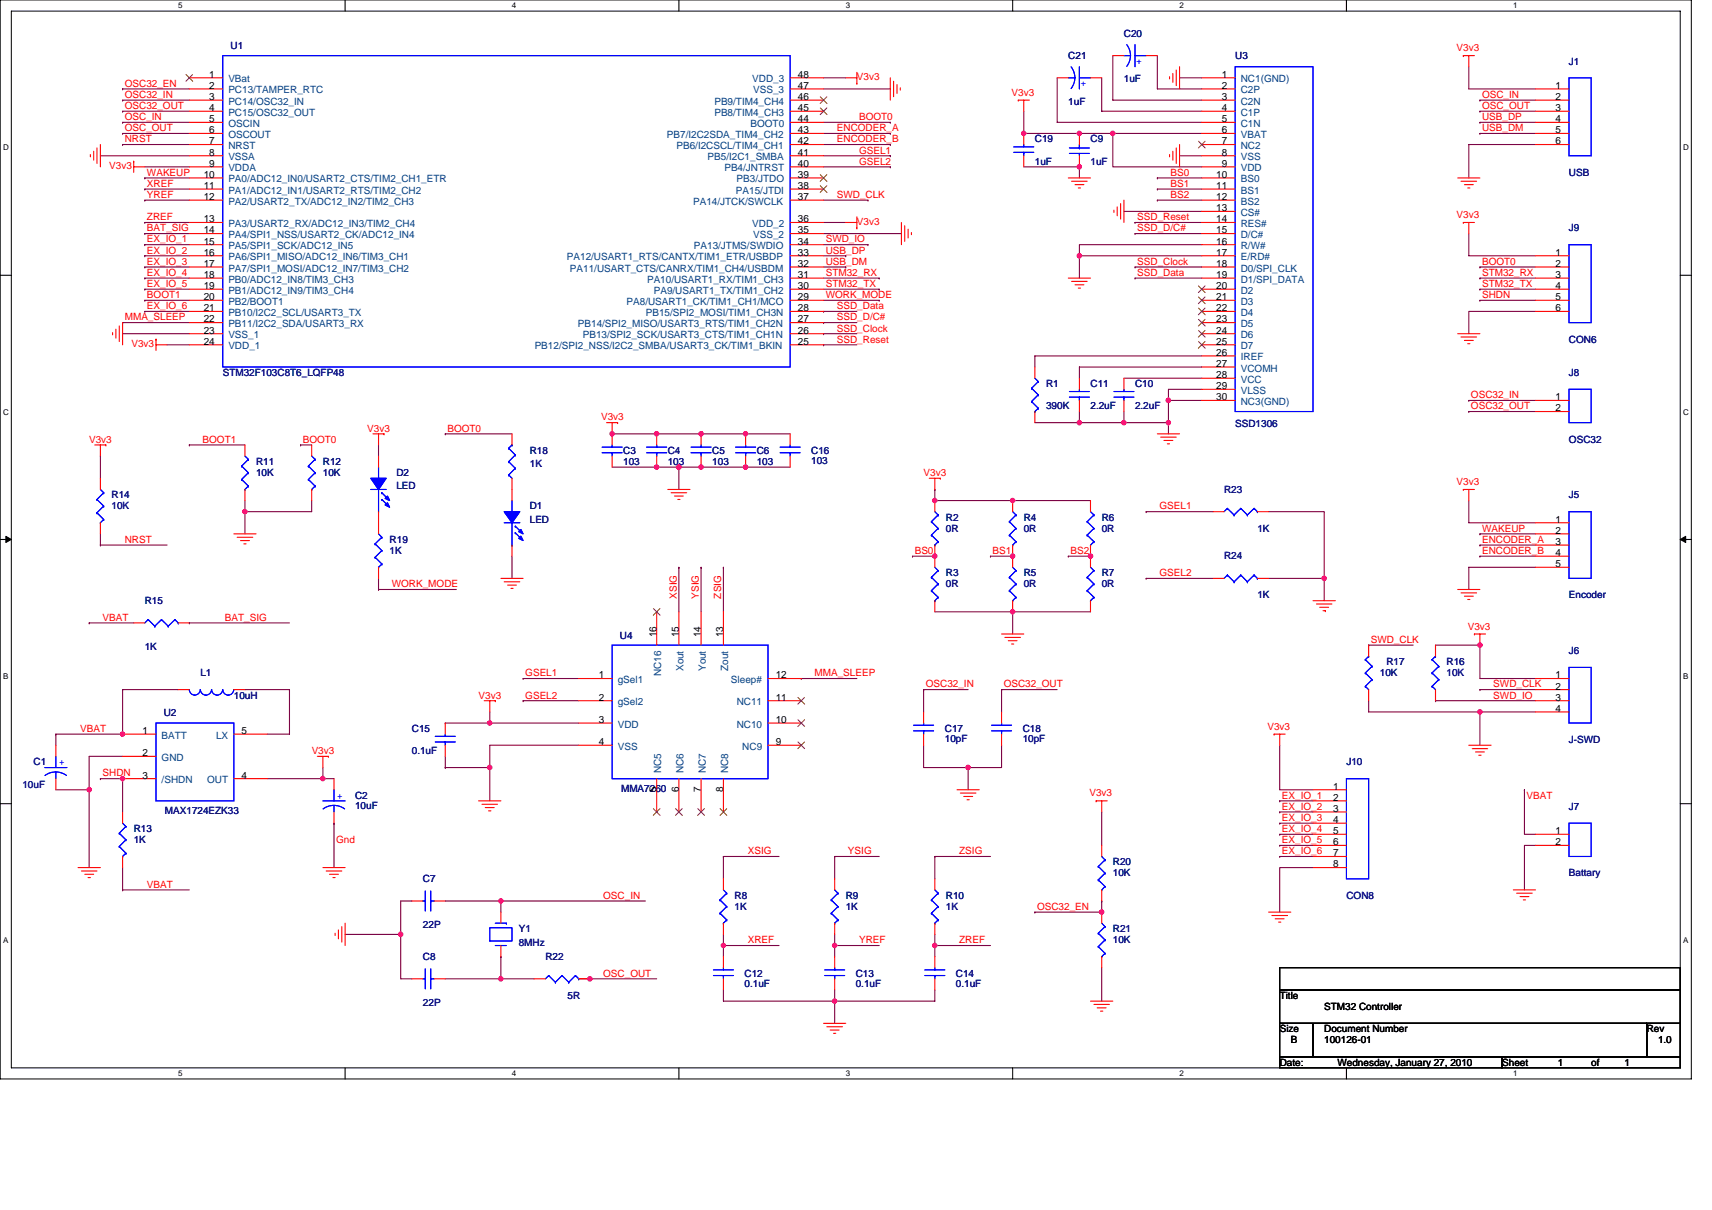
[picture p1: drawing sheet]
<svg xmlns="http://www.w3.org/2000/svg" width="297mm" height="210mm" viewBox="0 0 297 210" stroke-linecap="round" stroke-linejoin="round" font-family="sans-serif">
<path d="M0 0h293.5v187.2h-293.5zM2 1.9h289.5v183.4h-289.5z" fill="none" stroke="#000" stroke-width=".17"/>
<g fill="#fff">
<path d="M30.9 .2h.8v1.6h-.8z"/>
<path d="M30.9 185.5h.8v1.6h-.8z"/>
</g>
<path d="M59.9 0v1.9M59.9 185.3v1.9" fill="none" stroke="#000" stroke-width=".19"/>
<g fill="#fff">
<path d="M88.8 .2h.8v1.6h-.8z"/>
<path d="M88.8 185.5h.8v1.6h-.8z"/>
</g>
<path d="M117.8 0v1.9M117.8 185.3v1.9" fill="none" stroke="#000" stroke-width=".19"/>
<g fill="#fff">
<path d="M146.7 .2h.8v1.6h-.8z"/>
<path d="M146.7 185.5h.8v1.6h-.8z"/>
</g>
<path d="M175.7 0v1.9M175.7 185.3v1.9" fill="none" stroke="#000" stroke-width=".19"/>
<g fill="#fff">
<path d="M204.7 .2h.7v1.6h-.7z"/>
<path d="M204.7 185.5h.7v1.6h-.7z"/>
</g>
<path d="M233.6 0v1.9M233.6 185.3v1.9" fill="none" stroke="#000" stroke-width=".19"/>
<g fill="#fff">
<path d="M262.6 .2h.7v1.6h-.7z"/>
<path d="M262.6 185.5h.7v1.6h-.7z"/>
<path d="M.5 24.8h1v1.6h-1z"/>
<path d="M292 24.8h1v1.6h-1z"/>
<path d="M.5 70.7h1v1.5h-1z"/>
<path d="M292 70.7h1v1.5h-1z"/>
</g>
<path d="M0 47.8h2M291.5 47.8h2" fill="none" stroke="#000" stroke-width=".19"/>
<g fill="#fff">
<path d="M.5 116.5h.9v1.6h-.9z"/>
<path d="M292 116.5h.9v1.6h-.9z"/>
</g>
<path d="M0 93.6h2M291.5 93.6h2" fill="none" stroke="#000" stroke-width=".19"/>
<path d="M1 93.1l1 .5-1 .5zM291.5 93.6l1-.5v1z" fill="#000" stroke="#000" stroke-width=".17"/>
<g fill="#fff">
<path d="M.5 162.4h.9v1.5h-.9z"/>
<path d="M292 162.4h.9v1.5h-.9z"/>
</g>
<path d="M0 139.5h2M291.5 139.5h2M222 167.9h69.5v3.9h-69.5zM222 171.8h69.5v5.8h-69.5zM222 177.6h5.8v5.8h-5.8zM227.8 177.6h57.9v5.8h-57.9zM285.7 177.6h5.8v5.8h-5.8zM222 183.4h38.6v1.9h-38.6zM260.6 183.4h30.9v1.9h-30.9z" fill="none" stroke="#000" stroke-width=".19"/>
<g fill="none" stroke="#800040" stroke-width=".19">
<path d="M21.3 19.3h.1M21.3 17.4h.1M21.3 15.4h.1M21.3 19.3h11.5M21.3 17.4h11.5M21.3 15.4h11.5M142.9 13.5h3.8M142.9 15.4h11.6M177.6 19.3v3.9h9.7M183.4 13.5v7.7h25.1M191.2 13.5v5.8h17.3M193.1 9.7v7.7h15.4"/>
<path d="M200.8 9.7v5.7h7.7M204.7 13.5h3.8M254.8 11.6v3.8h11.6M256.8 17.4h.1M256.8 19.3h.1M256.8 19.3h9.6M256.8 17.4h9.6M17.4 27h15.4M21.3 21.2h.1M21.3 23.2h.1M21.3 25.1h.1M21.3 23.2h11.5"/>
<path d="M21.3 21.2h11.5M21.3 25.1h11.5M25.1 29h7.7M25.1 38.6h.1M25.1 30.9h.1M25.1 34.7h.1M25.1 32.8h.1M25.1 38.6h7.7M25.1 30.9h7.7M25.1 32.8h7.7M25.1 34.7h7.7M142.9 38.6h3.8"/>
<path d="M142.9 34.7h7.7M142.9 23.2h11.6M142.9 21.2h11.6M142.9 25.1h11.6M142.9 29h11.6M142.9 27h11.6M150.6 34.7h.1M154.5 21.2h.1M154.5 23.2h.1M154.5 25.1h.1M154.5 27h.1M154.5 29h.1"/>
<path d="M177.6 29h9.7M187.3 23.2h5.8M187.3 29v1.9M187.3 23.2h.1M187.3 29h.1M193.1 23.2h.1M193.1 23.2v5.8h15.4M193.1 23.2h15.4M195 36.7h13.5M196.9 38.6h.1M196.9 38.6h11.6M200.8 30.9h.1"/>
<path d="M200.8 32.8h.1M200.8 34.7h.1M200.8 30.9h7.7M200.8 32.8h7.7M200.8 34.7h7.7M204.7 27h3.8M256.8 21.2h.1M256.8 23.2h.1M256.8 23.2h9.6M256.8 21.2h9.6M266.4 25.1h-11.6v5.8M21.3 57.9h11.5"/>
<path d="M21.3 56h.1M21.3 56h11.5M25.1 52.1h.1M25.1 40.5h.1M25.1 42.5h.1M25.1 44.4h.1M25.1 46.3h.1M25.1 48.3h.1M25.1 50.2h.1M25.1 54h.1M25.1 54h7.7M25.1 46.3h7.7"/>
<path d="M25.1 48.3h7.7M25.1 40.5h7.7M25.1 44.4h7.7M25.1 52.1h7.7M25.1 50.2h7.7M25.1 42.5h7.7M29 59.8h3.8M142.9 40.5h13.5M142.9 59.8h.1M142.9 57.9h.1M142.9 56h.1M142.9 54h.1"/>
<path d="M142.9 59.8h5.8M142.9 57.9h5.8M142.9 56h5.8M142.9 54h5.8M142.9 46.3h3.8M142.9 48.3h9.6M142.9 44.4h3.8M142.9 52.1h9.6M142.9 50.2h9.6M142.9 42.5h7.7M146.7 44.4h.1M146.7 46.3h.1"/>
<path d="M150.6 42.5h.1M152.5 48.3h.1M152.5 50.2h.1M152.5 52.1h.1M187.3 44.4h.1M187.3 44.4v3.9M187.3 44.4h21.2M196.9 46.3h.1M196.9 48.3h.1M196.9 40.5h.1M196.9 46.3h11.6M196.9 48.3h11.6"/>
<path d="M196.9 40.5h11.6M208.5 42.5h-21.2v1.9M254.8 40.5v3.9h11.6M256.8 46.3h.1M256.8 48.3h.1M256.8 50.2h.1M256.8 52.1h.1M256.8 46.3h9.6M256.8 48.3h9.6M256.8 52.1h9.6M256.8 50.2h9.6M266.4 54h-11.6v3.9"/>
<path d="M17.4 79.1v3.9M32.8 77.2h.1M32.8 77.2h9.7M52.2 77.2h.1M52.2 77.2h1.9M65.7 77.2v1.9M77.3 75.3h.1M77.3 75.3h11.5M106.2 75.3h.1M106.2 75.3h23.2M113.9 75.3h.1M129.4 75.3h.1"/>
<path d="M129.4 75.3h7.7M179.6 73.3h7.7M187.3 71.4v1.9M187.3 73.3h.1M187.3 73.3h7.7M195 65.6h13.5M195 71.4v1.9M195 73.3h7.7M202.7 69.5h.1M202.7 73.3h.1M202.7 69.5h5.8M202.7 69.5v5.8"/>
<path d="M208.5 67.6h-5.8v1.9M208.5 63.7h-21.2v1.9M208.5 61.8h-28.9v1.9M254.8 69.5h.1M254.8 71.4h.1M254.8 69.5h11.6M254.8 71.4h11.6M17.4 92.6v2M17.4 94.6h.1M17.4 94.6h11.6M42.5 88.8h.1M42.5 86.9v1.9"/>
<path d="M42.5 88.8v3.8M54.1 86.9v1.9h-11.6M88.8 96.5v3.9M106.2 81.1h7.7M113.9 81.1h.1M113.9 81.1h23.2M117.8 81.1v3.8M117.8 98.4h.1M117.8 81.1h.1M117.8 98.4v7.8M121.6 81.1h.1M121.6 98.4h.1"/>
<path d="M121.6 98.4v7.8M125.5 98.4h.1M125.5 98.4v7.8M129.4 81.1h.1M158.3 96.5h.1M158.3 96.5h3.9M162.2 84.9h.1M162.2 84.9v2h13.5M171.8 96.5h.1M171.8 96.5h3.9M175.7 86.9h.1M175.7 86.9h13.5"/>
<path d="M185.4 96.5h.1M185.4 96.5h3.8M198.9 88.8h.1M198.9 88.8h11.6M220.1 88.8h9.7v11.6M254.8 86.9v3.8h11.6M256.8 92.6h.1M256.8 94.6h.1M256.8 96.5h.1M256.8 96.5h9.6M256.8 94.6h9.6M256.8 92.6h9.6"/>
<path d="M266.4 98.4h-11.6v3.9M15.5 108.1h.1M15.5 108.1h7.7M30.9 119.7h-9.6v7.7h-11.6M32.8 108.1h.1M32.8 108.1h17.4M42.5 119.7h7.7v7.7h-3.8M65.7 100.4v1.9M65.7 102.3h.1M65.7 102.3h13.5M90.8 117.8h.1M90.8 117.8h9.6"/>
<path d="M139 117.8h.1M139 117.8h9.7M160.2 119.7h.1M160.2 119.7h7.8M160.2 119.7v3.8M162.2 106.2h13.5M173.8 119.7v3.8M173.8 119.7h.1M173.8 119.7h9.6M175.7 106.2h.1M175.7 106.2v3.8M175.7 106.2h13.5"/>
<path d="M198.9 100.4h.1M198.9 100.4h11.6M220.1 100.4h9.7v3.8M229.8 100.4h.1M237.5 112h.1M237.5 112h7.7M249.1 112h7.7M256.8 112v5.8h9.6M256.8 119.7h.1M256.8 112h.1M256.8 119.7h9.6M9.7 127.4h.1"/>
<path d="M9.7 127.4v1.9M9.7 137.1h5.8M15.5 137.1h.1M15.5 137.1v13.5M17.4 135.1h3.9v5.8M17.4 135.1h.1M21.3 131.3h-5.8v5.8M46.4 135.1h9.6M56 135.1h.1M56 133.2v1.9M56 135.1h2M77.3 125.5h.1"/>
<path d="M77.3 131.3v1.9M77.3 133.2h.1M77.3 125.5h7.7M77.3 133.2h7.7M85 133.2v5.8M85 123.5v2M85 125.5h15.4M90.8 121.6h.1M90.8 121.6h9.6M100.4 129.3h-15.4v3.9M160.2 129.3v3.9h7.8M168 133.2h.1"/>
<path d="M168 133.2v3.9M173.8 129.3v3.9h-5.8M222 129.3v7.8h5.8M222 139h.1M222 139h5.8M237.5 121.6v1.9h19.3M249.1 121.6h.1M249.1 121.6h17.3M256.8 123.5h.1M256.8 123.5v5.8M256.8 123.5h9.6M264.5 137.1v7.7h1.9"/>
<path d="M264.5 137.1h.1M21.3 154.4h.1M21.3 150.6v3.8M21.3 154.4h11.5M58 142.9h.1M58 142.9v7.7M71.5 156.4h-2v5.8M77.3 156.4h9.6M86.9 156.4h.1M86.9 156.4v1.9M86.9 156.4h25.1M125.5 148.6v3.9"/>
<path d="M125.5 148.6h.1M125.5 148.6h9.7M144.8 148.6v3.9M144.8 148.6h.1M144.8 148.6h7.7M162.2 148.6v3.9M162.2 148.6h.1M162.2 148.6h9.6M179.6 158.3h.1M191.2 140.9v5.8M191.2 156.4h.1M191.2 156.4v1.9h-11.6"/>
<path d="M222 140.9h.1M222 142.9h.1M222 144.8h.1M222 146.7h.1M222 148.6h.1M222 148.6h5.8M222 140.9h5.8M222 142.9h5.8M222 144.8h5.8M222 146.7h5.8M227.8 150.6h-5.8v7.7M266.4 146.7h-1.9v7.7"/>
<path d="M59.9 162.2h9.6M69.5 162.2h.1M69.5 162.2v7.7h2M77.3 169.9h9.6M86.9 166h.1M86.9 169.9h5.8M86.9 166v3.9M100.4 169.9h1.9M102.3 169.9h.1M102.3 169.9h11.6M125.5 164.1h.1M125.5 171.8v1.9h19.3"/>
<path d="M125.5 162.2v1.9M125.5 164.1v1.9M125.5 164.1h9.7M144.8 164.1v1.9M144.8 171.8v1.9M144.8 173.7h.1M144.8 173.7v3.9M144.8 164.1h.1M144.8 162.2v1.9M144.8 164.1h7.7M162.2 164.1h.1M162.2 171.8v1.9h-17.4"/>
<path d="M162.2 162.2v1.9M162.2 164.1v1.9M162.2 164.1h9.6M191.2 167.9v5.8"/>
</g>
<g fill="#f0f" stroke="#f0f" stroke-width=".19">
<circle cx="21.3" cy="127.4" r=".38"/>
<circle cx="15.5" cy="137" r=".38"/>
<circle cx="56" cy="135.1" r=".38"/>
<circle cx="106.2" cy="75.3" r=".38"/>
<circle cx="121.6" cy="75.3" r=".38"/>
<circle cx="113.9" cy="75.3" r=".38"/>
<circle cx="129.3" cy="75.3" r=".38"/>
<circle cx="121.6" cy="81.1" r=".38"/>
<circle cx="117.8" cy="81.1" r=".38"/>
<circle cx="113.9" cy="81.1" r=".38"/>
<circle cx="193.1" cy="23.1" r=".38"/>
<circle cx="202.7" cy="69.5" r=".38"/>
<circle cx="202.7" cy="73.3" r=".38"/>
<circle cx="195" cy="73.3" r=".38"/>
<circle cx="187.3" cy="73.3" r=".38"/>
<circle cx="162.2" cy="96.5" r=".38"/>
<circle cx="175.7" cy="96.5" r=".37"/>
<circle cx="189.2" cy="96.5" r=".38"/>
<circle cx="175.7" cy="106.2" r=".37"/>
<circle cx="162.2" cy="86.9" r=".38"/>
<circle cx="175.7" cy="86.9" r=".37"/>
<circle cx="162.2" cy="164.1" r=".38"/>
<circle cx="125.5" cy="164.1" r=".38"/>
<circle cx="85" cy="125.5" r=".38"/>
<circle cx="85" cy="133.2" r=".38"/>
<circle cx="144.8" cy="173.7" r=".38"/>
<circle cx="144.8" cy="164.1" r=".38"/>
<circle cx="187.3" cy="44.4" r=".38"/>
<circle cx="42.5" cy="88.8" r=".38"/>
<circle cx="21.3" cy="135.1" r=".38"/>
<circle cx="129.4" cy="81.1" r=".38"/>
<circle cx="168" cy="133.2" r=".38"/>
<circle cx="256.8" cy="123.5" r=".38"/>
<circle cx="256.8" cy="111.9" r=".38"/>
<circle cx="177.6" cy="23.1" r=".38"/>
<circle cx="187.3" cy="23.1" r=".38"/>
<circle cx="187.3" cy="28.9" r=".38"/>
<circle cx="191.1" cy="158.3" r=".38"/>
<circle cx="69.5" cy="162.1" r=".38"/>
<circle cx="86.9" cy="169.9" r=".38"/>
<circle cx="86.9" cy="156.3" r=".38"/>
<circle cx="102.3" cy="169.9" r=".38"/>
<circle cx="229.7" cy="100.4" r=".38"/>
</g>
<g fill="none" stroke="#f00" stroke-width=".19">
<path d="M32.8 17.4h5.8M32.8 15.4h5.8M32.8 19.3h5.8M32.8 13.5h5.8M137.1 17.4h5.8M137.1 15.4h5.8M137.1 19.3h5.8M137.1 13.5h5.8M146.7 13.5h2M148.7 14.5h.1M148.7 12.6v1.9M154.5 13.5v3.9"/>
<path d="M155 14.1v2.7M155.6 14.7v1.5M156.2 15.2v.4M176.7 17.4h.1M176.7 17.4h1.9M177.6 17.4v1.9M183.4 13.5h2M189.2 13.5h2M193.1 9.7h1.9M198.9 9.7h1.9M202.9 13.3v.4M203.5 12.7v1.6"/>
<path d="M204.1 12.1v2.8M204.7 11.6v3.8M208.5 17.4h5.8M208.5 15.4h5.8M208.5 19.3h5.8M208.5 13.5h5.8M253.9 9.7h.1M253.9 9.7h1.9M254.8 9.7v1.9M266.4 17.4h5.8M266.4 15.4h5.8M266.4 19.3h5.8"/>
<path d="M15.7 26.8v.4M16.3 26.2v1.6M16.8 25.7v2.7M17.4 25.1v3.9M23.2 29h1.9M23.2 28h.1M23.2 28v1.9M32.8 38.6h5.8M32.8 21.2h5.8M32.8 23.2h5.8M32.8 25.1h5.8M32.8 27h5.8"/>
<path d="M32.8 29h5.8M32.8 30.9h5.8M32.8 32.8h5.8M32.8 34.7h5.8M137.1 38.6h5.8M137.1 21.2h5.8M137.1 23.2h5.8M137.1 25.1h5.8M137.1 27h5.8M137.1 29h5.8M137.1 30.9h5.8M137.1 32.8h5.8"/>
<path d="M137.1 34.7h5.8M146.7 38.6h2M148.7 39.6h.1M148.7 37.6v2M156.4 38.6v3.9M157 39.2v2.7M157.6 39.8v1.5M177.6 23.2v1.9M177.6 27v2M185.4 30.9h3.8M185.9 31.5h2.7M186.5 32h1.6"/>
<path d="M187.1 32.6h.4M187.3 23.2v1.9M187.3 27v2M193.3 36.5v.4M193.8 35.9v1.5M194.4 35.3v2.7M195 34.7v3.9M202.9 26.8v.4M203.5 26.2v1.6M204.1 25.7v2.7M204.7 25.1v3.9M208.5 38.6h5.8"/>
<path d="M208.5 21.2h5.8M208.5 23.2h5.8M208.5 25.1h5.8M208.5 27h5.8M208.5 29h5.8M208.5 30.9h5.8M208.5 32.8h5.8M208.5 34.7h5.8M208.5 36.7h5.8M252.9 30.9h3.9M253.5 31.5h2.7M253.9 38.6h.1"/>
<path d="M253.9 38.6h1.9M254.1 32h1.5M254.7 32.6h.3M254.8 38.6v1.9M266.4 21.2h5.8M266.4 23.2h5.8M266.4 25.1h5.8M19.5 57.7v.4M20.1 57.1v1.6M20.7 56.6v2.7M21.3 56v3.8M27.1 59.8h1.9"/>
<path d="M27.1 58.9h.1M27.1 58.9v1.9M32.8 44.4h5.8M32.8 46.3h5.8M32.8 48.3h5.8M32.8 50.2h5.8M32.8 52.1h5.8M32.8 54h5.8M32.8 40.5h5.8M32.8 42.5h5.8M32.8 56h5.8M32.8 57.9h5.8"/>
<path d="M32.8 59.8h5.8M137.1 44.4h5.8M137.1 46.3h5.8M137.1 48.3h5.8M137.1 50.2h5.8M137.1 52.1h5.8M137.1 54h5.8M137.1 40.5h5.8M137.1 42.5h5.8M137.1 56h5.8M137.1 57.9h5.8M137.1 59.8h5.8"/>
<path d="M158.1 40.3v.4M185.4 48.3h3.8M185.9 48.8h2.7M186.5 49.4h1.6M187.1 50h.4M208.5 44.4h5.8M208.5 46.3h5.8M208.5 48.3h5.8M208.5 50.2h5.8M208.5 52.1h5.8M208.5 54h5.8M208.5 40.5h5.8"/>
<path d="M208.5 42.5h5.8M208.5 56h5.8M208.5 57.9h5.8M208.5 59.8h5.8M252.9 57.9h3.9M253.5 58.5h2.7M254.1 59.1h1.5M254.7 59.6h.3M266.4 44.4h5.8M266.4 46.3h5.8M266.4 48.3h5.8M266.4 50.2h5.8"/>
<path d="M266.4 52.1h5.8M266.4 54h5.8M16.4 77.2h2M17.4 77.2v1.9M18.4 77.2h.1M42.5 77.2v1.9M54.1 77.2v1.9M64.7 75.3h1.9M65.7 75.3v1.9M65.7 79.1v2M66.6 75.3h.1M88.8 75.3v1.9"/>
<path d="M105.2 73.3h2M106.2 73.3v3.9M106.2 79.1v2M107.2 73.3h.1M113.9 75.3v1.9M113.9 79.1v2M121.6 75.3v1.9M121.6 79.1v2M129.4 75.3v1.9M129.4 79.1v2M137.1 75.3v1.9M137.1 79.1v2"/>
<path d="M179.6 63.7v1.9M179.6 71.4v1.9M187.3 65.6v2M187.3 69.5v1.9M195 65.6v2M195 69.5v1.9M200.8 75.3h3.9M201.4 75.9h2.7M201.9 76.4h1.6M202.5 77h.4M208.5 69.5h5.8M208.5 61.8h5.8"/>
<path d="M208.5 63.7h5.8M208.5 65.6h5.8M208.5 67.6h5.8M266.4 69.5h5.8M266.4 71.4h5.8M17.4 83v1.9M17.4 90.7v1.9M40.6 92.6h3.8M41.1 93.2h2.8M41.7 93.8h1.6M42.3 94.4h.4M42.5 84.9v2"/>
<path d="M54.1 84.9v2M65.7 88.8v3.8M65.7 98.4v2M88.8 83v3.9M88.8 94.6v1.9M115.9 84.9h3.8M116.4 85.5h2.7M117 86.1h1.6M117.6 86.7h.4M161.2 83h1.9M162.2 83v1.9M162.2 86.9v1.9"/>
<path d="M162.2 94.6v3.8M163.1 83h.1M175.7 86.9v1.9M175.7 94.6v3.8M189.2 86.9v1.9M189.2 94.6v3.8M210.5 88.8h1.9M218.2 88.8h1.9M253.9 84.9h.1M253.9 84.9h1.9M254.8 84.9v2M266.4 90.7h5.8"/>
<path d="M266.4 92.6h5.8M266.4 94.6h5.8M266.4 96.5h5.8M266.4 98.4h5.8M23.2 108.1h1.9M30.9 119.7h1.9M30.9 108.1h1.9M40.6 119.7h1.9M86.9 100.4h3.9M87.5 101h2.7M88.1 101.5h1.5M88.6 102.1h.4"/>
<path d="M100.4 117.8h5.8M113.9 106.2v5.8M117.8 106.2v5.8M121.6 106.2v5.8M125.5 106.2v5.8M133.2 117.8h5.8M162.2 104.2v2M173.8 110h3.8M174.3 110.6h2.8M174.9 111.2h1.6M175.5 111.8h.4M175.7 104.2v2"/>
<path d="M189.2 104.2v2M210.5 100.4h1.9M218.2 100.4h1.9M227.8 104.2h3.9M228.4 104.8h2.7M229 105.4h1.5M229.5 106h.5M230 106h.1M237.5 112v1.9M237.5 119.7v1.9M249.1 112v1.9M249.1 119.7v1.9"/>
<path d="M252.9 102.3h3.9M253.5 102.9h2.7M254.1 103.5h1.5M254.7 104h.3M255.8 110h.1M255.8 110h1.9M256.8 110v2M266.4 117.8h5.8M266.4 119.7h5.8M9.7 129.3v2M9.7 135.1v2M21.3 131.3h5.8"/>
<path d="M21.3 127.4h5.8M21.3 135.1h5.8M40.6 127.4h5.8M40.6 135.1h5.8M55.1 131.3h1.9M56 131.3v1.9M57 131.3h.1M58 135.1v2M77.3 125.5v1.9M77.3 129.3v2M83 139h3.9M83.6 139.6h2.7"/>
<path d="M84 121.6h1.9M85 121.6v1.9M85.9 121.6h.1M100.4 121.6h5.8M100.4 125.5h5.8M100.4 129.3h5.8M113.9 135.1v5.8M117.8 135.1v5.8M121.6 135.1v5.8M125.5 135.1v5.8M133.2 121.6h5.8M133.2 125.5h5.8"/>
<path d="M133.2 129.3h5.8M160.2 123.5v2M160.2 127.4v1.9M166 137.1h3.9M166.6 137.6h2.7M167.2 138.2h1.6M167.8 138.8h.4M173.8 123.5v2M173.8 127.4v1.9M190.2 139h.1M190.2 139h1.9M191.2 139v1.9"/>
<path d="M221.1 127.4h.1M221.1 127.4h1.9M222 127.4v1.9M227.8 139h5.8M227.8 137.1h5.8M254.8 129.3h3.9M255.4 129.9h2.7M256 130.5h1.6M256.6 131.1h.4M266.4 121.6h5.8M266.4 123.5h5.8M13.5 150.6h3.9"/>
<path d="M14.1 151.2h2.7M14.7 151.7h1.6M15.3 152.3h.4M21.3 140.9v2M21.3 148.6v2M56 150.6h3.9M56.6 151.2h2.7M57.2 151.7h1.5M57.8 152.3h.3M58 140.9v2M71.5 156.4h1.9M75.3 156.4h2"/>
<path d="M84.2 140.1h1.5M84.8 140.7h.4M86.9 158.3v1.9M125.5 152.5v1.9M144.8 152.5v1.9M162.2 152.5v1.9M191.2 146.7v1.9M191.2 154.4v2M191.2 158.3v1.9M220.1 158.3h3.9M220.7 158.9h2.7M221.3 159.4h1.5"/>
<path d="M227.8 140.9h5.8M227.8 142.9h5.8M227.8 144.8h5.8M227.8 146.7h5.8M227.8 148.6h5.8M227.8 150.6h5.8M262.6 154.4h3.8M263.1 155h2.8M263.7 155.6h1.6M264.3 156.2h.4M266.4 144.8h5.8M266.4 146.7h5.8"/>
<path d="M58.1 161.9v.4M58.7 161.4v1.5M59.3 160.8v2.7M59.9 160.2v3.9M71.5 169.9h1.9M75.3 169.9h2M86.9 164.1v1.9M92.7 169.9h1.9M100.4 169.9h1.9M125.5 160.2v2M125.5 166v1.9M125.5 169.9v1.9"/>
<path d="M142.9 177.6h3.8M143.5 178.2h2.7M144 178.8h1.6M144.6 179.3h.4M144.8 160.2v2M144.8 166v1.9M144.8 169.9v1.9M162.2 160.2v2M162.2 166v1.9M162.2 169.9v1.9M189.2 173.7h3.9M189.8 174.3h2.7"/>
<path d="M190.4 174.9h1.5M190.9 175.5h.4M191.2 166v1.9M221.8 160h.4"/>
</g>
<g fill="none" stroke="#00f" stroke-width=".19">
<path d="M38.6 9.7h98.5v54h-98.5zM185.4 13.5h1.1M185.8 11.6l.6 1.1 .1 .8M186.5 13.5l-.1 .8-.6 1.1M187.3 11.6v3.8M187.3 13.5h1.9M195 9.7h1.2M195.5 7.7a3 3 0 0 1 0 3.8M196.9 7.7v3.9M196.9 9.7h2M214.3 11.6h13.5v59.8h-13.5zM272.2 13.5h3.9v13.5h-3.9z"/>
<path d="M175.9 26.4h3.5M175.9 25.5h3.5M177.6 25.1v.4M177.6 26.4h.1M177.6 26.4v.6M185.5 25.7h3.5M185.5 26.6h3.5M187.3 26.6v.4M187.3 25.7h.1M187.3 25.1v.6M272.2 42.5h3.9v13.5h-3.9zM42.5 79.1l.6 .6"/>
<path d="M43.1 79.7h.1M43.1 79.7l-1.2 1.2M54.1 79.1l.6 .6M54.7 79.7h.1M54.7 79.7l-1.2 1.2M88.3 77.8h.1M88.3 77.8l1.1 1.2M88.8 77.2h.1M88.8 77.2l-.5 .6M89.4 79h.1M89.4 79l-1.1 1.1M104.5 78.6h3.4"/>
<path d="M104.5 77.6h3.4M106.2 77.2v.4M106.2 78.6h.1M106.2 78.6v.5M112.2 78.6h3.5M112.2 77.6h3.5M113.9 77.2v.4M113.9 78.6h.1M113.9 78.6v.5M119.9 78.6h3.5M119.9 77.6h3.5M121.6 77.2v.4"/>
<path d="M121.6 78.6h.1M121.6 78.6v.5M127.6 78.6h3.5M127.6 77.6h3.5M129.4 77.2v.4M129.4 78.6h.1M129.4 78.6v.5M135.4 78.6h3.4M135.4 77.6h3.4M137.1 77.2v.4M137.1 78.6h.1M137.1 78.6v.5"/>
<path d="M179 67.4h.1M179 69.7h.1M179 67.4l1.1 1.1M179 69.7l1.1 1.1M179.6 71.4h.1M179.6 65.6l.5 .6M180.1 66.2h.1M180.1 68.5h.1M180.1 70.8h.1M180.1 66.2l-1.1 1.2M180.1 68.5l-1.1 1.2M180.1 70.8l-.5 .6"/>
<path d="M185.5 68.9h3.5M185.5 67.9h3.5M187.3 67.6v.3M187.3 68.9h.1M187.3 68.9v.6M193.3 68.9h3.4M193.3 67.9h3.4M195 67.6v.3M195 68.9h.1M195 68.9v.6M272.2 67.6h3.9v5.7h-3.9zM16.8 86.7h.1"/>
<path d="M16.8 89h.1M16.8 86.7l1.2 1.1M16.8 89l1.2 1.1M17.4 90.7h.1M17.4 84.9l.6 .6M18 85.5h.1M18 87.8h.1M18 90.1h.1M18 85.5l-1.2 1.2M18 87.8l-1.2 1.2M18 90.1l-.6 .6M41.9 80.9h.1"/>
<path d="M41.9 83.2h.1M41.9 80.9l1.2 1.1M41.9 83.2l1.2 1.1M42.5 84.9h.1M43.1 82h.1M43.1 84.3h.1M43.1 82l-1.2 1.2M43.1 84.3l-.6 .6M53.5 80.9h.1M53.5 83.2h.1M53.5 80.9l1.2 1.1M53.5 83.2l1.2 1.1"/>
<path d="M54.1 84.9h.1M54.7 82h.1M54.7 84.3h.1M54.7 82l-1.2 1.2M54.7 84.3l-.6 .6M64.3 84.9h2.7M65.1 94.4h.1M65.1 96.7h.1M65.1 94.4l1.1 1.1M65.1 96.7l1.1 1.2M65.7 81.1v1.9M65.7 88.8h.1"/>
<path d="M65.7 98.4h.1M65.7 84.9v3.9M65.7 92.6l.5 .6M66.2 85.5h.1M66.2 86.7h.1M66.2 93.2h.1M66.2 95.5h.1M66.2 97.9h.1M66.2 85.5l1.2 1.2M66.2 86.7l1.2 1.1M66.2 93.2l-1.1 1.2M66.2 95.5l-1.1 1.2"/>
<path d="M66.2 97.9l-.5 .5M87.5 90.7h2.7M88.3 82.4h.1M88.3 80.1h.1M88.3 82.4l.5 .6M88.3 80.1l1.1 1.2M88.8 86.9v1.9M88.8 94.6h.1M88.8 90.7v3.9M89.4 91.3h.1M89.4 92.5h.1M89.4 81.3h.1"/>
<path d="M89.4 91.3l1.2 1.2M89.4 92.5l1.2 1.1M89.4 81.3l-1.1 1.1M161.6 90.5h.1M161.6 92.9h.1M161.6 90.5l1.2 1.2M161.6 92.9l1.2 1.1M162.2 94.6h.1M162.2 98.4l.6 .6M162.2 88.8l.6 .6M162.8 99h.1M162.8 89.4h.1"/>
<path d="M162.8 91.7h.1M162.8 94h.1M162.8 99l-1.2 1.2M162.8 89.4l-1.2 1.1M162.8 91.7l-1.2 1.2M162.8 94l-.6 .6M175.1 90.5h.1M175.1 92.9h.1M175.1 90.5l1.2 1.2M175.1 92.9l1.2 1.1M175.7 94.6h.1M175.7 98.4l.6 .6"/>
<path d="M175.7 88.8l.6 .6M176.3 99h.1M176.3 89.4h.1M176.3 91.7h.1M176.3 94h.1M176.3 99l-1.2 1.2M176.3 89.4l-1.2 1.1M176.3 91.7l-1.2 1.2M176.3 94l-.6 .6M188.6 90.5h.1M188.6 92.9h.1M188.6 90.5l1.2 1.2"/>
<path d="M188.6 92.9l1.2 1.1M189.2 94.6h.1M189.2 98.4l.6 .6M189.2 88.8l.6 .6M189.8 99h.1M189.8 89.4h.1M189.8 91.7h.1M189.8 94h.1M189.8 99l-1.2 1.2M189.8 89.4l-1.2 1.1M189.8 91.7l-1.2 1.2M189.8 94l-.6 .6"/>
<path d="M213 99.8h.1M213 88.2h.1M213 99.8l-.6 .6M213 99.8l1.1 1.2M213 88.2l-.6 .6M213 88.2l1.1 1.2M214.1 89.4h.1M215.3 99.8h.1M215.3 88.2h.1M215.3 99.8l-1.2 1.2M215.3 99.8l1.1 1.2M215.3 88.2l-1.2 1.2"/>
<path d="M215.3 88.2l1.1 1.2M216.4 89.4h.1M217.6 99.8h.1M217.6 88.2h.1M217.6 99.8l-1.2 1.2M217.6 99.8l.6 .6M217.6 88.2l-1.2 1.2M217.6 88.2l.6 .6M218.2 88.8h.1M272.2 88.8h3.9v11.6h-3.9zM25.7 107.5h.1M25.7 107.5l-.6 .6"/>
<path d="M25.7 107.5l1.2 1.2M26.9 108.7h.1M28 107.5h.1M28 107.5l-1.1 1.2M28 107.5l1.2 1.2M29.2 108.7h.1M30.3 107.5h.1M30.3 107.5l-1.1 1.2M30.3 107.5l.6 .6M30.9 108.1h.1M32.8 119.7a.95 .95 0 0 0 1 .9 .95 .95 0 0 0 1-.9M34.8 119.7a.96 .96 0 0 0 .9 .9 .96 .96 0 0 0 1-.9"/>
<path d="M36.7 119.7a.95 .95 0 0 0 1 .9 .95 .95 0 0 0 .9-.9M38.6 119.7a.95 .95 0 0 0 1 .9 .95 .95 0 0 0 1-.9M106.2 112h27v23.1h-27zM161.6 100.2h.1M161.6 102.5h.1M161.6 100.2l1.2 1.1M161.6 102.5l1.2 1.2M162.2 104.2h.1M162.8 101.3h.1M162.8 103.7h.1M162.8 101.3l-1.2 1.2M162.8 103.7l-.6 .5"/>
<path d="M175.1 100.2h.1M175.1 102.5h.1M175.1 100.2l1.2 1.1M175.1 102.5l1.2 1.2M175.7 104.2h.1M176.3 101.3h.1M176.3 103.7h.1M176.3 101.3l-1.2 1.2M176.3 103.7l-.6 .5M188.6 100.2h.1M188.6 102.5h.1M188.6 100.2l1.2 1.1"/>
<path d="M188.6 102.5l1.2 1.2M189.2 104.2h.1M189.8 101.3h.1M189.8 103.7h.1M189.8 101.3l-1.2 1.2M189.8 103.7l-.6 .5M214.1 101h.1M216.4 101h.1M218.2 100.4h.1M236.9 119.1h.1M236.9 116.8h.1M236.9 114.5h.1"/>
<path d="M236.9 119.1l.6 .6M236.9 116.8l1.2 1.1M236.9 114.5l1.2 1.1M237.5 113.9h.1M237.5 113.9l-.6 .6M238.1 117.9h.1M238.1 115.6h.1M238.1 117.9l-1.2 1.2M238.1 115.6l-1.2 1.2M248.5 119.1h.1M248.5 116.8h.1M248.5 114.5h.1"/>
<path d="M248.5 119.1l.6 .6M248.5 116.8l1.1 1.1M248.5 114.5l1.1 1.1M249.1 113.9h.1M249.1 113.9l-.6 .6M249.6 117.9h.1M249.6 115.6h.1M249.6 117.9l-1.1 1.2M249.6 115.6l-1.1 1.2M272.2 115.8h3.9v9.7h-3.9zM7.8 133.2h3.8M9.7 134l1.1 .2 .7 .4"/>
<path d="M9.7 134l-1.2 .2-.7 .4M9.7 134v1.1M9.7 131.3v1.9M27.1 125.5h13.5v13.5h-13.5zM56 139h3.9M57.9 139.8l1.2 .2 .7 .4M57.9 139.8l-1.1 .2-.7 .4M58 139.8v1.1M58 137.1v1.9M75.5 128.8h3.5M75.5 127.8h3.5M77.3 127.4v.4"/>
<path d="M77.3 128.8h.1M77.3 128.8v.5M158.5 126.8h3.5M158.5 125.9h3.5M160.2 125.5v.4M160.2 126.8h.1M160.2 126.8v.6M172 126.8h3.5M172 125.9h3.5M173.8 125.5v.4M173.8 126.8h.1M173.8 126.8v.6"/>
<path d="M233.6 135.1h3.9v17.4h-3.9zM20.7 144.6h.1M20.7 146.9h.1M20.7 144.6l1.1 1.1M20.7 146.9l1.1 1.2M21.3 148.6h.1M21.3 142.9l.5 .5M21.8 143.4h.1M21.8 145.7h.1M21.8 148.1h.1M21.8 143.4l-1.1 1.2M21.8 145.7l-1.1 1.2"/>
<path d="M21.8 148.1l-.5 .5M73.4 156.4h.4M73.8 154.6v3.5M74.7 154.6v3.5M74.7 156.4h.1M74.7 156.4h.6M124.9 156.2h.1M124.9 158.5h.1M124.9 156.2l1.2 1.1M124.9 158.5l1.2 1.1M125.5 154.4l.6 .6M126.1 155h.1"/>
<path d="M126.1 157.3h.1M126.1 159.6h.1M126.1 155l-1.2 1.2M126.1 157.3l-1.2 1.2M126.1 159.6l-.6 .6M144.2 156.2h.1M144.2 158.5h.1M144.2 156.2l1.2 1.1M144.2 158.5l1.2 1.1M144.8 154.4l.6 .6M145.4 155h.1M145.4 157.3h.1"/>
<path d="M145.4 159.6h.1M145.4 155l-1.2 1.2M145.4 157.3l-1.2 1.2M145.4 159.6l-.6 .6M161.6 156.2h.1M161.6 158.5h.1M161.6 156.2l1.2 1.1M161.6 158.5l1.2 1.1M162.2 154.4l.6 .6M162.8 155h.1M162.8 157.3h.1M162.8 159.6h.1"/>
<path d="M162.8 155l-1.2 1.2M162.8 157.3l-1.2 1.2M162.8 159.6l-.6 .6M190.6 150.4h.1M190.6 152.7h.1M190.6 150.4l1.1 1.1M190.6 152.7l1.1 1.1M191.2 154.4h.1M191.2 148.6l.5 .6M191.7 149.2h.1M191.7 151.5h.1M191.7 153.8h.1"/>
<path d="M191.7 149.2l-1.1 1.2M191.7 151.5l-1.1 1.2M191.7 153.8l-.5 .6M272.2 142.9h3.9v5.7h-3.9zM73.4 169.9h.4M73.8 168.1v3.5M74.7 168.1v3.5M74.7 169.9h.1M74.7 169.9h.6M85 161h3.8v2.3h-3.8zM85.9 164.1h2M85.9 160.2h2"/>
<path d="M87.9 160.2h.1M95.2 169.3h.1M95.2 169.3l-.6 .6M95.2 169.3l1.2 1.2M96.4 170.5h.1M97.5 169.3h.1M97.5 169.3l-1.1 1.2M97.5 169.3l1.2 1.2M98.7 170.5h.1M99.8 169.3h.1M99.8 169.3l-1.1 1.2M99.8 169.3l.6 .6"/>
<path d="M100.4 169.9h.1M123.8 169.3h3.5M123.8 168.3h3.5M125.5 160.2h.1M125.5 167.9v.4M125.5 169.3h.1M125.5 169.3v.6M143.1 169.3h3.5M143.1 168.3h3.5M144.8 160.2h.1M144.8 167.9v.4M144.8 169.3h.1"/>
<path d="M144.8 169.3v.6M160.5 169.3h3.4M160.5 168.3h3.4M162.2 167.9v.4M162.2 169.3h.1M162.2 160.2h.1M162.2 169.3v.6M190.6 161.9h.1M190.6 164.3h.1M190.6 161.9l1.1 1.2M190.6 164.3l1.1 1.1M191.2 166h.1"/>
<path d="M191.2 160.2l.5 .6M191.7 160.8h.1M191.7 163.1h.1M191.7 165.4h.1M191.7 160.8l-1.1 1.1M191.7 163.1l-1.1 1.2M191.7 165.4l-.5 .6"/>
</g>
<g fill="#00f" stroke="#00f" stroke-width=".19">
<path d="M87.5 88.8h2.7l-1.4 1.9z" fill-rule="evenodd"/>
<path d="M90 93.4l.4-.4 .4 .8z" fill-rule="evenodd"/>
<path d="M90.4 91.9l.4 .7-.8-.3z" fill-rule="evenodd"/>
<path d="M87.5 88.8h2.7l-1.4 1.9z" fill-rule="evenodd"/>
<path d="M90 93.4l.4-.4 .4 .8z" fill-rule="evenodd"/>
<path d="M90.4 91.9l.4 .7-.8-.3z" fill-rule="evenodd"/>
<path d="M64.3 83h2.7l-1.3 1.9z" fill-rule="evenodd"/>
<path d="M66.8 87.6l.4-.4 .4 .8z" fill-rule="evenodd"/>
<path d="M66.8 86.5l.4-.4 .4 .8z" fill-rule="evenodd"/>
<path d="M64.3 83h2.7l-1.3 1.9z" fill-rule="evenodd"/>
<path d="M66.8 87.6l.4-.4 .4 .8z" fill-rule="evenodd"/>
<path d="M66.8 86.5l.4-.4 .4 .8z" fill-rule="evenodd"/>
</g>
<g fill="none" stroke="#804000" stroke-width=".17">
<path d="M32.3 12.9l1.1 1.2M33.4 12.9l-1.1 1.2M142.3 18.7l1.2 1.2M142.3 16.8l1.2 1.2M143.5 18.7l-1.2 1.2M143.5 16.8l-1.2 1.2M142.3 32.2l1.2 1.2M142.3 30.3l1.2 1.2M143.5 32.2l-1.2 1.2M143.5 30.3l-1.2 1.2M207.9 24.5l1.2 1.2M209.1 24.5l-1.2 1.2"/>
<path d="M207.9 49.6l1.2 1.2M207.9 51.5l1.2 1.2M207.9 53.5l1.2 1.1M207.9 55.4l1.2 1.2M207.9 57.3l1.2 1.2M207.9 59.3l1.2 1.1M209.1 53.5l-1.2 1.1M209.1 59.3l-1.2 1.1M209.1 55.4l-1.2 1.2M209.1 51.5l-1.2 1.2M209.1 49.6l-1.2 1.2M209.1 57.3l-1.2 1.2"/>
<path d="M113.4 105.6l1.1 1.2M114.5 105.6l-1.2 1.2M138.4 128.8l1.2 1.1M138.4 124.9l1.2 1.2M138.4 121l1.2 1.2M139.6 128.8l-1.2 1.1M139.6 124.9l-1.2 1.2M139.6 121l-1.2 1.2M113.4 140.3l1.1 1.2M114.5 140.3l-1.2 1.2M117.2 140.3l1.2 1.2M118.4 140.3l-1.2 1.2"/>
<path d="M121.1 140.3l1.1 1.2M122.2 140.3l-1.2 1.2M124.9 140.3l1.2 1.2M126.1 140.3l-1.2 1.2"/>
</g>
<g font-size="1.7" fill="#000080">
<text x="40" y="8.5">U1</text>
<text x="185.4" y="10.2">C21</text>
<text x="195" y="6.4">C20</text>
<text x="214.3" y="10.2">U3</text>
<text x="272.2" y="11.2">J1</text>
<text x="195" y="14.3">1uF</text>
<text x="185.4" y="18.1">1uF</text>
<text x="179.6" y="24.7">C19</text>
<text x="179.6" y="28.6">1uF</text>
<text x="189.2" y="24.7">C9</text>
<text x="189.2" y="28.6">1uF</text>
<text x="272.2" y="30.5">USB</text>
<text x="272.2" y="40.2">J9</text>
<text x="272.2" y="59.5">CON6</text>
<text x="38.6" y="65.2">STM32F103C8T6_LQFP48</text>
<text x="272.2" y="65.2">J8</text>
<text x="181.5" y="67.2">R1</text>
<text x="181.5" y="71">390K</text>
<text x="189.2" y="67.2">C11</text>
<text x="189.2" y="71">2.2uF</text>
<text x="196.9" y="67.2">C10</text>
<text x="196.9" y="71">2.2uF</text>
<text x="214.3" y="74.1">SSD1306</text>
<text x="272.2" y="76.8">OSC32</text>
<text x="44.4" y="80.7">R11</text>
<text x="44.4" y="82.6">10K</text>
<text x="56" y="80.7">R12</text>
<text x="56" y="82.6">10K</text>
<text x="68.8" y="82.6">D2</text>
<text x="91.9" y="78.8">R18</text>
<text x="91.9" y="81.1">1K</text>
<text x="108.1" y="78.8">C3</text>
<text x="108.1" y="80.7">103</text>
<text x="115.9" y="78.8">C4</text>
<text x="115.9" y="80.7">103</text>
<text x="123.6" y="78.8">C5</text>
<text x="123.6" y="80.7">103</text>
<text x="131.3" y="78.8">C6</text>
<text x="131.3" y="80.7">103</text>
<text x="140.8" y="78.8">C16</text>
<text x="140.8" y="80.5">103</text>
<text x="19.3" y="86.5">R14</text>
<text x="19.3" y="88.4">10K</text>
<text x="68.8" y="84.9">LED</text>
<text x="91.9" y="88.4">D1</text>
<text x="212.4" y="85.5">R23</text>
<text x="272.2" y="86.5">J5</text>
<text x="67.6" y="94.2">R19</text>
<text x="91.9" y="90.7">LED</text>
<text x="164.1" y="90.3">R2</text>
<text x="164.1" y="92.3">0R</text>
<text x="177.6" y="90.3">R4</text>
<text x="177.6" y="92.3">0R</text>
<text x="191.2" y="90.3">R6</text>
<text x="191.2" y="92.3">0R</text>
<text x="218.2" y="92.3">1K</text>
<text x="67.6" y="96.1">1K</text>
<text x="164.1" y="100">R3</text>
<text x="164.1" y="101.9">0R</text>
<text x="177.6" y="100">R5</text>
<text x="177.6" y="101.9">0R</text>
<text x="191.2" y="100">R7</text>
<text x="191.2" y="101.9">0R</text>
<text x="212.4" y="97.1">R24</text>
<text x="25.1" y="104.8">R15</text>
<text x="218.2" y="103.8">1K</text>
<text x="272.2" y="103.8">Encoder</text>
<text x="25.1" y="112.7">1K</text>
<text x="107.6" y="110.8">U4</text>
<text x="272.2" y="113.5">J6</text>
<text x="34.8" y="117.4">L1</text>
<text x="239.4" y="117.4">10K</text>
<text x="240.6" y="115.4">R17</text>
<text x="251" y="115.4">R16</text>
<text x="251" y="117.4">10K</text>
<text x="28.4" y="124.3">U2</text>
<text x="40.6" y="121.2">10uH</text>
<text x="71.5" y="127">C15</text>
<text x="71.5" y="130.9">0.1uF</text>
<text x="163.9" y="127">C17</text>
<text x="163.9" y="128.8">10pF</text>
<text x="177.4" y="127">C18</text>
<text x="177.4" y="128.8">10pF</text>
<text x="272.2" y="128.9">J-SWD</text>
<text x="3.9" y="136.7">10uF</text>
<text x="5.8" y="132.8">C1</text>
<text x="107.8" y="137.4">MMA7260</text>
<text x="233.6" y="132.8">J10</text>
<text x="28.6" y="141.3">MAX1724EZK33</text>
<text x="61.6" y="138.6">C2</text>
<text x="61.6" y="140.3">10uF</text>
<text x="272.2" y="140.5">J7</text>
<text x="23.2" y="144.4">R13</text>
<text x="23.2" y="146.3">1K</text>
<text x="73.4" y="153.1">C7</text>
<text x="127.4" y="156">R8</text>
<text x="146.7" y="156">R9</text>
<text x="164.1" y="156">R10</text>
<text x="193.1" y="150.2">R20</text>
<text x="193.1" y="152.1">10K</text>
<text x="233.6" y="156">CON8</text>
<text x="272.2" y="152.1">Battary</text>
<text x="73.4" y="161">22P</text>
<text x="90" y="161.8">Y1</text>
<text x="127.4" y="157.9">1K</text>
<text x="146.7" y="157.9">1K</text>
<text x="164.1" y="157.9">1K</text>
<text x="193.1" y="161.8">R21</text>
<text x="73.4" y="166.6">C8</text>
<text x="90" y="164.1">8MHz</text>
<text x="94.6" y="166.6">R22</text>
<text x="193.1" y="163.7">10K</text>
<text x="98.5" y="173.4">5R</text>
<text x="129.2" y="169.5">C12</text>
<text x="129.2" y="171.2">0.1uF</text>
<text x="148.5" y="169.5">C13</text>
<text x="148.5" y="171.2">0.1uF</text>
<text x="165.9" y="169.5">C14</text>
<text x="165.9" y="171.2">0.1uF</text>
<text x="73.4" y="174.5">22P</text>
</g>
<g font-size="1.7" fill="#00f">
<text x="197.2" y="10.2" transform="rotate(90 197.2 10.2)">+</text>
<text x="187.5" y="14.1" transform="rotate(90 187.5 14.1)">+</text>
<text x="10.3" y="132.8">+</text>
<text x="58.5" y="138.6">+</text>
</g>
<g font-size="1.7" fill="#f00">
<text x="252.7" y="8.9">V3v3</text>
<text x="21.7" y="17">OSC32_IN</text>
<text x="21.7" y="15">OSC32_EN</text>
<text x="148.7" y="13.9">V3v3</text>
<text x="175.5" y="16.6">V3v3</text>
<text x="257.2" y="17">OSC_IN</text>
<text x="21.7" y="20.8">OSC_IN</text>
<text x="21.7" y="22.8">OSC_OUT</text>
<text x="21.7" y="18.9">OSC32_OUT</text>
<text x="145.2" y="22.8">ENCODER_A</text>
<text x="149.1" y="20.8">BOOT0</text>
<text x="257.2" y="18.9">OSC_OUT</text>
<text x="257.2" y="20.8">USB_DP</text>
<text x="257.2" y="22.8">USB_DM</text>
<text x="19" y="29.3">V3v3</text>
<text x="21.7" y="24.7">NRST</text>
<text x="145.2" y="24.7">ENCODER_B</text>
<text x="149.1" y="26.6">GSEL1</text>
<text x="149.1" y="28.6">GSEL2</text>
<text x="25.5" y="30.5">WAKEUP</text>
<text x="25.5" y="34.4">YREF</text>
<text x="25.5" y="32.4">XREF</text>
<text x="145.2" y="34.4">SWD_CLK</text>
<text x="203.1" y="30.5">BS0</text>
<text x="203.1" y="32.4">BS1</text>
<text x="203.1" y="34.4">BS2</text>
<text x="25.5" y="38.2">ZREF</text>
<text x="25.5" y="40.2">BAT_SIG</text>
<text x="148.7" y="39">V3v3</text>
<text x="197.3" y="40.2">SSD_D/C#</text>
<text x="197.3" y="38.2">SSD_Reset</text>
<text x="252.7" y="37.8">V3v3</text>
<text x="25.5" y="42.1">EX_IO_1</text>
<text x="25.5" y="44">EX_IO_2</text>
<text x="25.5" y="46">EX_IO_3</text>
<text x="25.5" y="47.9">EX_IO_4</text>
<text x="143.3" y="44">USB_DP</text>
<text x="143.3" y="46">USB_DM</text>
<text x="143.3" y="47.9">STM32_RX</text>
<text x="143.3" y="42.1">SWD_IO</text>
<text x="197.3" y="46">SSD_Clock</text>
<text x="197.3" y="47.9">SSD_Data</text>
<text x="257.2" y="46">BOOT0</text>
<text x="257.2" y="47.9">STM32_RX</text>
<text x="25.5" y="51.7">BOOT1</text>
<text x="25.5" y="49.8">EX_IO_5</text>
<text x="25.5" y="53.7">EX_IO_6</text>
<text x="143.3" y="49.8">STM32_TX</text>
<text x="143.3" y="51.7">WORK_MODE</text>
<text x="145.2" y="53.7">SSD_Data</text>
<text x="257.2" y="49.8">STM32_TX</text>
<text x="257.2" y="51.7">SHDN</text>
<text x="21.7" y="55.6">MMA_SLEEP</text>
<text x="145.2" y="59.5">SSD_Reset</text>
<text x="145.2" y="57.5">SSD_Clock</text>
<text x="145.2" y="55.6">SSD_D/C#</text>
<text x="22.8" y="60.2">V3v3</text>
<text x="255.2" y="69.1">OSC32_IN</text>
<text x="255.2" y="71">OSC32_OUT</text>
<text x="15.5" y="76.8">V3v3</text>
<text x="35.2" y="76.8">BOOT1</text>
<text x="52.5" y="76.8">BOOT0</text>
<text x="63.7" y="74.9">V3v3</text>
<text x="77.6" y="74.9">BOOT0</text>
<text x="104.3" y="73">V3v3</text>
<text x="160.2" y="82.6">V3v3</text>
<text x="201.2" y="88.4">GSEL1</text>
<text x="252.7" y="84.2">V3v3</text>
<text x="21.7" y="94.2">NRST</text>
<text x="257.2" y="92.3">WAKEUP</text>
<text x="257.2" y="94.2">ENCODER_A</text>
<text x="68" y="101.9">WORK_MODE</text>
<text x="158.7" y="96.1">BS0</text>
<text x="172.2" y="96.1">BS1</text>
<text x="185.7" y="96.1">BS2</text>
<text x="201.2" y="100">GSEL2</text>
<text x="257.2" y="96.1">ENCODER_B</text>
<text x="17.8" y="107.7">VBAT</text>
<text x="39" y="107.7">BAT_SIG</text>
<text x="117.4" y="103.9" transform="rotate(-90 117.4 103.9)">XSIG</text>
<text x="121.3" y="103.9" transform="rotate(-90 121.3 103.9)">YSIG</text>
<text x="125.1" y="103.9" transform="rotate(-90 125.1 103.9)">ZSIG</text>
<text x="237.8" y="111.6">SWD_CLK</text>
<text x="254.7" y="109.3">V3v3</text>
<text x="91.1" y="117.4">GSEL1</text>
<text x="141.3" y="117.4">MMA_SLEEP</text>
<text x="160.6" y="119.3">OSC32_IN</text>
<text x="174.2" y="119.3">OSC32_OUT</text>
<text x="259.1" y="119.3">SWD_CLK</text>
<text x="83" y="121.2">V3v3</text>
<text x="91.1" y="121.2">GSEL2</text>
<text x="259.1" y="121.2">SWD_IO</text>
<text x="13.9" y="127">VBAT</text>
<text x="54.1" y="130.9">V3v3</text>
<text x="219.9" y="126.6">V3v3</text>
<text x="17.8" y="134.7">SHDN</text>
<text x="189" y="138.2">V3v3</text>
<text x="222.4" y="138.6">EX_IO_1</text>
<text x="222.4" y="140.5">EX_IO_2</text>
<text x="222.4" y="142.5">EX_IO_3</text>
<text x="264.9" y="138.6">VBAT</text>
<text x="58.3" y="146.3">Gnd</text>
<text x="129.7" y="148.3">XSIG</text>
<text x="147.1" y="148.3">YSIG</text>
<text x="166.4" y="148.3">ZSIG</text>
<text x="222.4" y="144.4">EX_IO_4</text>
<text x="222.4" y="146.3">EX_IO_5</text>
<text x="222.4" y="148.3">EX_IO_6</text>
<text x="25.5" y="154.1">VBAT</text>
<text x="104.7" y="156">OSC_IN</text>
<text x="179.9" y="157.9">OSC32_EN</text>
<text x="129.7" y="163.7">XREF</text>
<text x="149.1" y="163.7">YREF</text>
<text x="166.4" y="163.7">ZREF</text>
<text x="104.7" y="169.5">OSC_OUT</text>
</g>
<g font-size="1.7">
<text x="36.3" y="13.5">1</text>
<text x="36.3" y="15.4">2</text>
<text x="36.3" y="17.4">3</text>
<text x="138.4" y="17.4">46</text>
<text x="138.4" y="15.4">47</text>
<text x="138.4" y="13.5">48</text>
<text x="212" y="13.5">1</text>
<text x="212" y="15.4">2</text>
<text x="212" y="17.4">3</text>
<text x="269.9" y="15.4">1</text>
<text x="269.9" y="17.4">2</text>
<text x="36.3" y="19.3">4</text>
<text x="36.3" y="21.2">5</text>
<text x="36.3" y="23.1">6</text>
<text x="138.4" y="19.3">45</text>
<text x="138.4" y="23.1">43</text>
<text x="138.4" y="21.2">44</text>
<text x="212" y="19.3">4</text>
<text x="212" y="21.2">5</text>
<text x="212" y="23.1">6</text>
<text x="269.9" y="19.3">3</text>
<text x="269.9" y="21.2">4</text>
<text x="269.9" y="23.1">5</text>
<text x="36.3" y="25.1">7</text>
<text x="36.3" y="27">8</text>
<text x="36.3" y="28.9">9</text>
<text x="138.4" y="25.1">42</text>
<text x="138.4" y="27">41</text>
<text x="138.4" y="28.9">40</text>
<text x="212" y="25.1">7</text>
<text x="212" y="27">8</text>
<text x="212" y="28.9">9</text>
<text x="269.9" y="25.1">6</text>
<text x="35.3" y="30.9">10</text>
<text x="35.3" y="32.8">11</text>
<text x="35.3" y="34.7">12</text>
<text x="138.4" y="32.8">38</text>
<text x="138.4" y="30.9">39</text>
<text x="138.4" y="34.7">37</text>
<text x="211" y="30.9">10</text>
<text x="211" y="32.8">11</text>
<text x="211" y="34.7">12</text>
<text x="35.3" y="38.6">13</text>
<text x="35.3" y="40.5">14</text>
<text x="138.4" y="40.5">35</text>
<text x="138.4" y="38.6">36</text>
<text x="211" y="36.7">13</text>
<text x="211" y="38.6">14</text>
<text x="211" y="40.5">15</text>
<text x="35.3" y="42.4">15</text>
<text x="35.3" y="44.4">16</text>
<text x="35.3" y="46.3">17</text>
<text x="138.4" y="42.4">34</text>
<text x="138.4" y="44.4">33</text>
<text x="138.4" y="46.3">32</text>
<text x="211" y="42.4">16</text>
<text x="211" y="44.4">17</text>
<text x="211" y="46.3">18</text>
<text x="269.9" y="44.4">1</text>
<text x="269.9" y="46.3">2</text>
<text x="35.3" y="48.2">18</text>
<text x="35.3" y="50.2">19</text>
<text x="35.3" y="52.1">20</text>
<text x="138.4" y="52.1">29</text>
<text x="138.4" y="50.2">30</text>
<text x="138.4" y="48.2">31</text>
<text x="211" y="48.2">19</text>
<text x="211" y="50.2">20</text>
<text x="211" y="52.1">21</text>
<text x="269.9" y="48.2">3</text>
<text x="269.9" y="50.2">4</text>
<text x="269.9" y="52.1">5</text>
<text x="35.3" y="54">21</text>
<text x="35.3" y="56">22</text>
<text x="35.3" y="57.9">23</text>
<text x="35.3" y="59.8">24</text>
<text x="138.4" y="54">28</text>
<text x="138.4" y="59.8">25</text>
<text x="138.4" y="57.9">26</text>
<text x="138.4" y="56">27</text>
<text x="211" y="54">22</text>
<text x="211" y="56">23</text>
<text x="211" y="57.9">24</text>
<text x="211" y="59.8">25</text>
<text x="269.9" y="54">6</text>
<text x="211" y="61.7">26</text>
<text x="211" y="63.7">27</text>
<text x="211" y="65.6">28</text>
<text x="211" y="67.5">29</text>
<text x="211" y="69.5">30</text>
<text x="269.9" y="69.5">1</text>
<text x="269.9" y="71.4">2</text>
<text x="269.9" y="90.7">1</text>
<text x="269.9" y="92.6">2</text>
<text x="269.9" y="94.6">3</text>
<text x="269.9" y="96.5">4</text>
<text x="269.9" y="98.4">5</text>
<text x="113.9" y="110.6" transform="rotate(-90 113.9 110.6)">16</text>
<text x="117.8" y="110.6" transform="rotate(-90 117.8 110.6)">15</text>
<text x="121.6" y="110.6" transform="rotate(-90 121.6 110.6)">14</text>
<text x="125.5" y="110.6" transform="rotate(-90 125.5 110.6)">13</text>
<text x="103.9" y="117.7">1</text>
<text x="134.6" y="117.7">12</text>
<text x="269.9" y="117.7">1</text>
<text x="269.9" y="119.7">2</text>
<text x="103.9" y="121.6">2</text>
<text x="103.9" y="125.5">3</text>
<text x="134.6" y="125.5">10</text>
<text x="134.6" y="121.6">11</text>
<text x="269.9" y="121.6">3</text>
<text x="269.9" y="123.5">4</text>
<text x="24.7" y="127.4">1</text>
<text x="24.7" y="131.2">2</text>
<text x="41.9" y="127.4">5</text>
<text x="103.9" y="129.3">4</text>
<text x="134.6" y="129.3">9</text>
<text x="24.7" y="135.1">3</text>
<text x="41.9" y="135.1">4</text>
<text x="113.9" y="137.4" transform="rotate(-90 113.9 137.4)">5</text>
<text x="117.8" y="137.4" transform="rotate(-90 117.8 137.4)">6</text>
<text x="121.6" y="137.4" transform="rotate(-90 121.6 137.4)">7</text>
<text x="125.5" y="137.4" transform="rotate(-90 125.5 137.4)">8</text>
<text x="231.3" y="137">1</text>
<text x="231.3" y="139">2</text>
<text x="231.3" y="140.9">3</text>
<text x="231.3" y="142.8">4</text>
<text x="231.3" y="144.8">5</text>
<text x="231.3" y="146.7">6</text>
<text x="231.3" y="148.6">7</text>
<text x="269.9" y="144.8">1</text>
<text x="269.9" y="146.7">2</text>
<text x="231.3" y="150.5">8</text>
<text x="222" y="173.4">Title</text>
<text x="222" y="179.1">Size</text>
<text x="229.8" y="179.1">Document Number</text>
<text x="229.8" y="175.3">STM32 Controller</text>
<text x="285.7" y="179.1">Rev</text>
<text x="222" y="184.9">Date:</text>
<text x="224" y="181.1">B</text>
<text x="229.8" y="181.1">100126-01</text>
<text x="232.1" y="184.9">Wednesday, January 27, 2010</text>
<text x="260.6" y="184.9">Sheet</text>
<text x="270.3" y="184.9">1</text>
<text x="276.1" y="184.9">of</text>
<text x="281.9" y="184.9">1</text>
<text x="287.7" y="181.1">1.0</text>
</g>
<g font-size="1.7" fill="#004080">
<text x="39.6" y="14.3">VBat</text>
<text x="39.6" y="16.2">PC13/TAMPER_RTC</text>
<text x="130.5" y="14.3">VDD_3</text>
<text x="130.7" y="16.2">VSS_3</text>
<text x="215.3" y="14.3">NC1(GND)</text>
<text x="215.3" y="16.2">C2P</text>
<text x="39.6" y="18.2">PC14/OSC32_IN</text>
<text x="39.6" y="20.1">PC15/OSC32_OUT</text>
<text x="39.6" y="22">OSCIN</text>
<text x="39.6" y="23.9">OSCOUT</text>
<text x="115.7" y="23.9">PB7/I2C2SDA_TIM4_CH2</text>
<text x="123.9" y="20.1">PB8/TIM4_CH3</text>
<text x="123.9" y="18.2">PB9/TIM4_CH4</text>
<text x="130.2" y="22">BOOT0</text>
<text x="215.3" y="18.2">C2N</text>
<text x="215.3" y="20.1">C1P</text>
<text x="215.3" y="22">C1N</text>
<text x="215.3" y="23.9">VBAT</text>
<text x="39.6" y="25.9">NRST</text>
<text x="39.6" y="27.8">VSSA</text>
<text x="39.6" y="29.7">VDDA</text>
<text x="117.4" y="25.9">PB6/I2CSCL/TIM4_CH1</text>
<text x="122.8" y="27.8">PB5/I2C1_SMBA</text>
<text x="125.7" y="29.7">PB4/JNTRST</text>
<text x="215.3" y="25.9">NC2</text>
<text x="215.3" y="27.8">VSS</text>
<text x="215.3" y="29.7">VDD</text>
<text x="39.6" y="31.7">PA0/ADC12_IN0/USART2_CTS/TIM2_CH1_ETR</text>
<text x="39.6" y="33.6">PA1/ADC12_IN1/USART2_RTS/TIM2_CH2</text>
<text x="39.6" y="35.5">PA2/USART2_TX/ADC12_IN2/TIM2_CH3</text>
<text x="120.3" y="35.5">PA14/JTCK/SWCLK</text>
<text x="127.7" y="33.6">PA15/JTDI</text>
<text x="127.8" y="31.7">PB3/JTDO</text>
<text x="215.3" y="31.7">BS0</text>
<text x="215.3" y="33.6">BS1</text>
<text x="215.3" y="35.5">BS2</text>
<text x="39.6" y="39.4">PA3/USART2_RX/ADC12_IN3/TIM2_CH4</text>
<text x="39.6" y="41.3">PA4/SPI1_NSS/USART2_CK/ADC12_IN4</text>
<text x="130.5" y="39.4">VDD_2</text>
<text x="130.7" y="41.3">VSS_2</text>
<text x="215.3" y="37.5">CS#</text>
<text x="215.3" y="39.4">RES#</text>
<text x="215.3" y="41.3">D/C#</text>
<text x="39.6" y="43.2">PA5/SPI1_SCK/ADC12_IN5</text>
<text x="39.6" y="45.2">PA6/SPI1_MISO/ADC12_IN6/TIM3_CH1</text>
<text x="39.6" y="47.1">PA7/SPI1_MOSI/ADC12_IN7/TIM3_CH2</text>
<text x="98.4" y="45.2">PA12/USART1_RTS/CANTX/TIM1_ETR/USBDP</text>
<text x="98.9" y="47.1">PA11/USART_CTS/CANRX/TIM1_CH4/USBDM</text>
<text x="120.4" y="43.2">PA13/JTMS/SWDIO</text>
<text x="215.3" y="43.2">R/W#</text>
<text x="215.3" y="45.2">E/RD#</text>
<text x="215.3" y="47.1">D0/SPI_CLK</text>
<text x="39.6" y="49">PB0/ADC12_IN8/TIM3_CH3</text>
<text x="39.6" y="51">PB1/ADC12_IN9/TIM3_CH4</text>
<text x="39.6" y="52.9">PB2/BOOT1</text>
<text x="108.7" y="52.9">PA8/USART1_CK/TIM1_CH1/MCO</text>
<text x="112.3" y="49">PA10/USART1_RX/TIM1_CH3</text>
<text x="113.4" y="51">PA9/USART1_TX/TIM1_CH2</text>
<text x="215.3" y="49">D1/SPI_DATA</text>
<text x="215.3" y="51">D2</text>
<text x="215.3" y="52.9">D3</text>
<text x="39.6" y="54.8">PB10/I2C2_SCL/USART3_TX</text>
<text x="39.6" y="56.8">PB11/I2C2_SDA/USART3_RX</text>
<text x="39.6" y="58.7">VSS_1</text>
<text x="100.3" y="56.8">PB14/SPI2_MISO/USART3_RTS/TIM1_CH2N</text>
<text x="101.1" y="58.7">PB13/SPI2_SCK/USART3_CTS/TIM1_CH1N</text>
<text x="112.1" y="54.8">PB15/SPI2_MOSI/TIM1_CH3N</text>
<text x="215.3" y="54.8">D4</text>
<text x="215.3" y="56.8">D5</text>
<text x="215.3" y="58.7">D6</text>
<text x="39.6" y="60.6">VDD_1</text>
<text x="92.8" y="60.6">PB12/SPI2_NSS/I2C2_SMBA/USART3_CK/TIM1_BKIN</text>
<text x="215.3" y="60.6">D7</text>
<text x="215.3" y="62.5">IREF</text>
<text x="215.3" y="64.5">VCOMH</text>
<text x="215.3" y="66.4">VCC</text>
<text x="215.3" y="68.3">VLSS</text>
<text x="215.3" y="70.3">NC3(GND)</text>
<text x="107.2" y="118.5">gSel1</text>
<text x="114.7" y="117.3" transform="rotate(-90 114.7 117.3)">NC16</text>
<text x="118.6" y="116.5" transform="rotate(-90 118.6 116.5)">Xout</text>
<text x="122.4" y="116.5" transform="rotate(-90 122.4 116.5)">Yout</text>
<text x="126.3" y="116.4" transform="rotate(-90 126.3 116.4)">Zout</text>
<text x="126.8" y="118.5">Sleep#</text>
<text x="107.2" y="122.4">gSel2</text>
<text x="127.8" y="122.4">NC11</text>
<text x="28" y="128.2">BATT</text>
<text x="37.5" y="128.2">LX</text>
<text x="107.2" y="126.3">VDD</text>
<text x="107.2" y="130.1">VSS</text>
<text x="127.8" y="126.3">NC10</text>
<text x="128.8" y="130.1">NC9</text>
<text x="28" y="132">GND</text>
<text x="28" y="135.9">/SHDN</text>
<text x="35.9" y="135.9">OUT</text>
<text x="114.7" y="134.2" transform="rotate(-90 114.7 134.2)">NC5</text>
<text x="118.6" y="134.2" transform="rotate(-90 118.6 134.2)">NC6</text>
<text x="122.4" y="134.2" transform="rotate(-90 122.4 134.2)">NC7</text>
<text x="126.3" y="134.2" transform="rotate(-90 126.3 134.2)">NC8</text>
</g>
<g font-size="1.4">
<text x="30.9" y="1.5">5</text>
<text x="88.8" y="1.5">4</text>
<text x="146.7" y="1.5">3</text>
<text x="204.7" y="1.5">2</text>
<text x="262.6" y="1.5">1</text>
<text x=".5" y="26.1">D</text>
<text x="292" y="26.1">D</text>
<text x=".5" y="71.9">C</text>
<text x="292" y="71.9">C</text>
<text x=".5" y="117.8">B</text>
<text x="292" y="117.8">B</text>
<text x=".5" y="163.6">A</text>
<text x="292" y="163.6">A</text>
<text x="30.9" y="186.8">5</text>
<text x="88.8" y="186.8">4</text>
<text x="146.7" y="186.8">3</text>
<text x="204.7" y="186.8">2</text>
<text x="262.6" y="186.8">1</text>
</g>
</svg>
